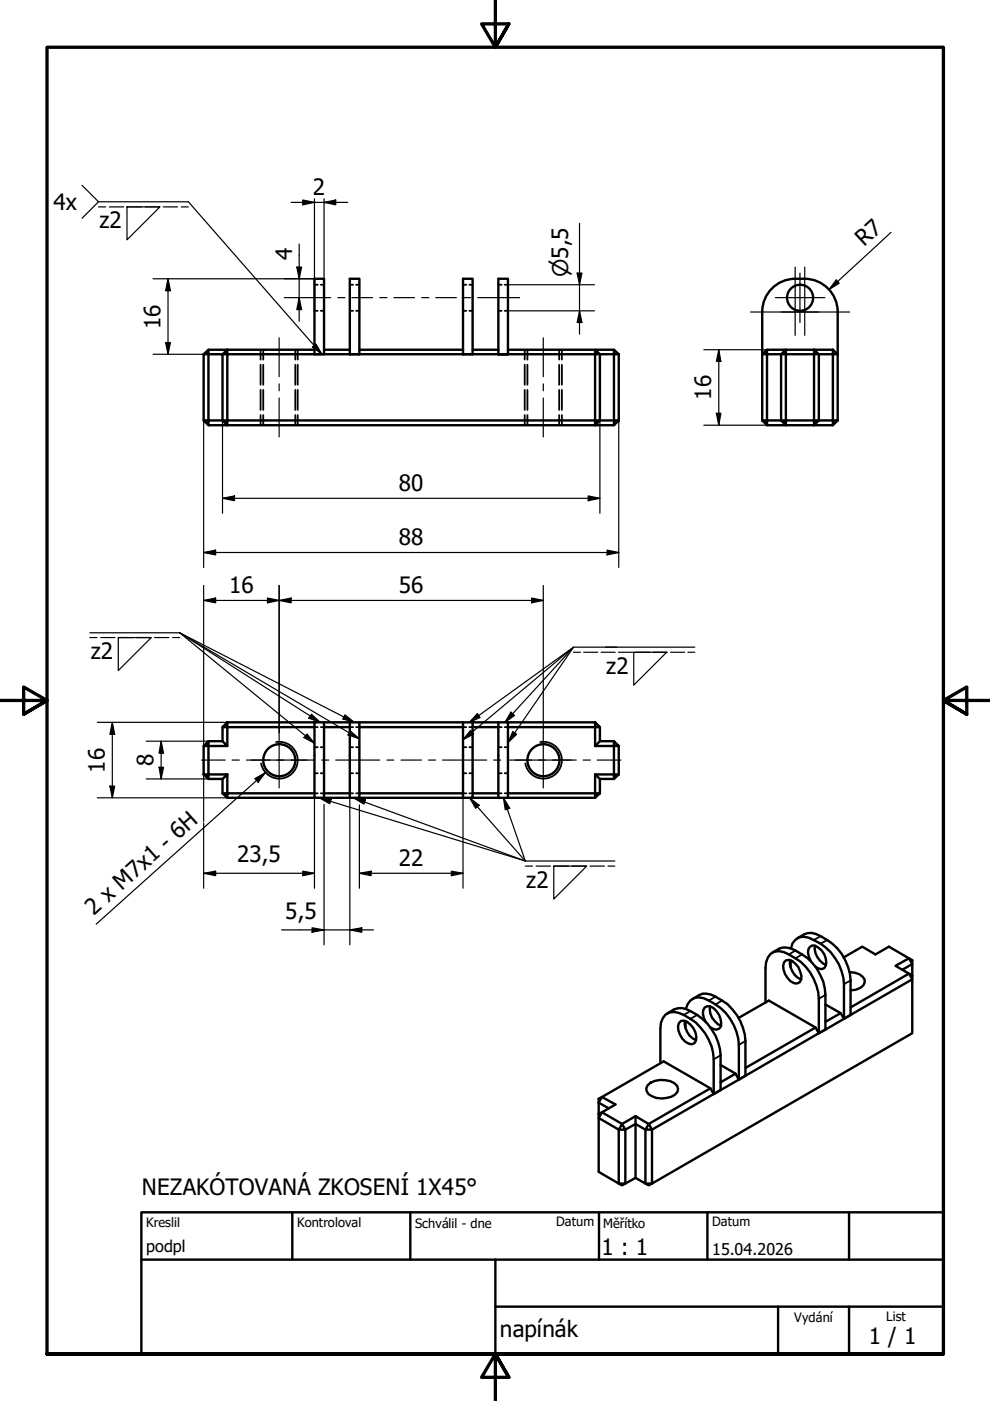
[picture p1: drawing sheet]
<svg xmlns="http://www.w3.org/2000/svg" width="210mm" height="297mm" viewBox="0 0 210 297" stroke-linecap="round" stroke-linejoin="round" font-family="sans-serif">
<g fill="none" stroke="#000" stroke-width=".38">
<path d="M55.2 74.2v2M55.2 77.3v4.3M55.8 74.2v2M55.8 77.3v4.3M62.6 74.2v2M62.6 77.3v4.3M63.1 74.2v2M63.1 77.3v4.3M66.7 60.4h.7M66.7 65.9h.7M68 60.4h.7M68 65.9h.7"/>
<path d="M74.2 60.4h.7M74.2 65.9h.7M75.5 60.4h.7M75.5 65.9h.7M98.2 60.4h.7M98.2 65.9h.7M99.5 60.4h.7M99.5 65.9h.7M105.7 60.4h.7M105.7 65.9h.7M107 60.4h.7M107 65.9h.7"/>
<path d="M111.3 74.2v2M111.3 77.3v4.3M111.8 74.2v2M111.8 77.3v4.3M118.6 74.2v2M118.6 77.3v4.3M119.1 74.2v2M119.1 77.3v4.3M55.2 82.7v4.2M55.2 88v2.2M55.8 82.7v4.2M55.8 88v2.2"/>
<path d="M62.6 82.7v4.2M62.6 88v2.2M63.1 82.7v4.2M63.1 88v2.2M111.3 82.7v4.2M111.3 88v2.2M111.8 82.7v4.2M111.8 88v2.2M118.6 82.7v4.2M118.6 88v2.2M119.1 82.7v4.2M119.1 88v2.2"/>
<path d="M66.7 158.4h.7M66.7 154.2h.7M68 158.4h.7M68 154.2h.7M74.2 158.4h.7M74.2 154.2h.7M75.5 158.4h.7M75.5 154.2h.7M98.2 158.4h.7M98.2 154.2h.7M99.5 158.4h.7M99.5 154.2h.7"/>
<path d="M105.7 158.4h.7M105.7 154.2h.7M107 158.4h.7M107 154.2h.7M66.7 163.9h.7M66.7 168.2h.7M68 163.9h.7M68 168.2h.7M74.2 163.9h.7M74.2 168.2h.7M75.5 163.9h.7M75.5 168.2h.7"/>
<path d="M98.2 163.9h.7M98.2 168.2h.7M99.5 163.9h.7M99.5 168.2h.7M105.7 163.9h.7M105.7 168.2h.7M107 163.9h.7M107 168.2h.7"/>
</g>
<g fill="none" stroke="#000" stroke-width=".51">
<path d="M66.7 59.1h2v16h-2zM74.2 59.1h2v16h-2zM98.2 59.1h2v16h-2zM170.6 59.1a7 7 0 0 1 7 7M170.6 59.1a9 9 0 0 0-5.8 1.1 7 7 0 0 0-3.2 5.9M43.2 75.1h1v-.9l-1 .9v14M44.2 74.2h4v.9h-1l1-.9h18.5M44.2 75.1h3v14h-4l1 1.1zM48.2 75.1h57.5v-16h2v16h-2h20.5v14h-78zM68.7 74.2h5.5M76.2 74.2h22M100.2 74.2h5.5"/>
<path d="M107.7 74.2h22.5M126.2 74.2l1 .9h-1zM127.2 75.1h3v14h-3zM130.2 74.2l1 .9h-1zM131.2 75.1v14M161.6 75.1l1-.9v.9zM161.6 66.2v22.9M162.6 75.1h3v14h-3zM162.6 74.2h14M165.6 75.1l1-.9v.9zM166.6 75.1h6v14h-7l1 1.1zM172.6 74.2l1 .9h-1z"/>
<path d="M173.6 75.1h3v14h-3zM176.6 74.2l1 .9h-1zM177.6 66.2v22.9M44.2 90.2h86M47.2 89.1h1v1.1zM126.2 89.1h1l-1 1.1zM130.2 89.1h1l-1 1.1zM161.6 89.1h1v1.1zM162.6 90.2h14M172.6 89.1h1l-1 1.1zM176.6 89.1h1l-1 1.1zM43.2 158.2v6"/>
<path d="M44.2 157.1v1.1h-1l1-1.1h3M47.2 157.1l1 1.1h-4v6h4M47.2 154.2v2.9M48.2 153.1v1.1h-1zM48.2 153.1h18.5M66.7 153.1h2v16h-2zM66.7 154.2h-18.5v4M68.7 153.1h5.5M68.7 154.2h5.5M74.2 153.1v16M74.2 153.1h2v16h-2M76.2 153.1h22"/>
<path d="M76.2 154.2h22M100.2 153.1h-2v16M100.2 153.1v16h-2M100.2 153.1h5.5M100.2 154.2h5.5M105.7 153.1v16M105.7 153.1h2v16h-2M107.7 153.1h18.5M107.7 154.2h18.5v4M126.2 153.1l1 1.1h-1zM126.2 158.2h4v6h-4l1 .9M127.2 154.2v2.9"/>
<path d="M130.2 157.1h-3l-1 1.1M131.2 158.2h-1v-1.1l1 1.1v6M43.2 164.2h1v.9zM47.2 165.1v3.1M48.2 164.2v4.9l-1-.9h19.5M48.2 164.2l-1 .9h-3M48.2 169.1h18.5M68.7 169.1h5.5M68.7 168.2h5.5M76.2 169.1h22M76.2 168.2h22M100.2 169.1h5.5"/>
<path d="M100.2 168.2h5.5M107.7 169.1h18.5M126.2 168.2h1l-1 .9zM126.2 164.2v4h-18.5M127.2 165.1v3.1M127.2 165.1h3M130.2 164.2h1l-1 .9zM169 198.9a3.9 3.9 0 0 1 5-.4 10.8 10.8 0 0 1 6.3 9.4v7.3M141.5 214.9a4 4 0 0 1 4.9-.5 11.3 11.3 0 0 1 6.4 9.4v7.3l-1.5 .9M144 216.9l.4-.4a2.54 2.54 0 0 1 2.6 1.5 2.78 2.78 0 0 1 .3 3.2 2.01 2.01 0 0 1-2.6-1 3.4 3.4 0 0 1-.7-3.3zM145.2 216.5a4 4 0 0 0 2.4 4M145.4 216.5v1.5"/>
<path d="M145.4 213.9a2.8 2.8 0 0 1 3.8-2.3 11.1 11.1 0 0 1 7.5 9.9v7.4M146.8 211.8l1.4-.8a3.5 3.5 0 0 1 3.5 .3 11 11 0 0 1 6.4 9.4v7.4M149.7 216.7a2.68 2.68 0 0 1-.3-3.1 1.7 1.7 0 0 1 2.5 .8 4 4 0 0 1 .9 3.3 1.41 1.41 0 0 1-2.2 .1M150.5 213.3a3.9 3.9 0 0 0 2.4 4.2M156.6 215.8l6.4-3.7 9.9 5.8 .7 1.2 1.4-.8M162.3 212.6v-7.4a3.1 3.1 0 0 1 2.8-3.5 10.5 10.5 0 0 1 5.7 3.3 11.3 11.3 0 0 1 2.8 6.8v7.3M163.8 202a3.8 3.8 0 0 1 4.9-.5 10.8 10.8 0 0 1 6.3 9.4v7.4M166.2 204l.4-.4a2.39 2.39 0 0 1 2.7 1.5l.6 1.8v.8l-.4 .6a1.86 1.86 0 0 1-2.6-1 3.4 3.4 0 0 1-.7-3.3zM167.5 203.6a4 4 0 0 0 2.4 4M167.6 203.6v1.5M167.7 201.1a2.73 2.73 0 0 1 3.7-2.3 11.1 11.1 0 0 1 7.5 9.8v7.4M172 203.8a2.58 2.58 0 0 1-.3-3l.5-.3a3.5 3.5 0 0 1 2.9 4.3l-.3 .5-.6 .2-.7-.2-.7-.4"/>
<path d="M172.8 200.5a4 4 0 0 0 2.3 4.1M172.9 217.9l-14.8 8.5M173.6 219.1l-15.5 9M175 213l3.2 1.8 .7 1.2 1.4-.8M175 218.3l-1.4 .8M178.2 214.8l-3.2 1.8M178.9 203l3.9-2.3 2.8 1.7 2.9-1.7 4.2 2.5-2.8 1.6 2.8 1.6-12.4 7.2M178.9 216l-3.9 2.3M180.1 206.1a3.3 3.3 0 0 1 3.2 1.6 1.98 1.98 0 0 1-1.9 2.2l-1.1 .1M180.3 215.2l13.1-7.6v11.5l-55.2 31.8v-11.4l18.5-10.6M180.3 215.2l-1.4 .8M191.3 205.6l2.1-1.2v2.5"/>
<path d="M192.7 206.4l.7 .5v.7zM192.7 203.2l.7 .4v.8zM126.9 236.2l.7-.4-.7 1.2zM126.9 233l.7-.4-.7 1.2zM126.9 237l4.3 2.5v11.4l-4.3-2.4zM129.1 235l-2.2-1.2v2.4M131.9 238.3l.7 1.2h-1.4zM134.7 236.7v1.6l-2.1 1.2v11.4l-.7 .4-.7-.4h1.4l2.1-1.2M134.7 238.3l2.1 1.2v11.4l-2.1-1.2zM137.4 230a4.7 4.7 0 0 1 6.2 .2 1.59 1.59 0 0 1-1.2 2.3 5.1 5.1 0 0 1-4.9-.5l-.4-.7-.1-.6zM140 225.4v-7.4a3.1 3.1 0 0 1 2.8-3.4 10.8 10.8 0 0 1 8.5 10v7.4M150.6 230.7l-13.1 7.6-.7 1.2h1.4l-.7-1.2-2.8-1.6"/>
<path d="M151.3 232l-.7-1.3-9.9-5.7-13.1 7.6 2.9 1.6-2.9 1.6 4.3 2.5 2.8-1.6M152.8 225.8l3.2 1.8 .7 1.3 1.4-.8M156 227.6l-3.2 1.9M158.1 228.1l-1.4 .8M136.8 250.9h1.4l-.7 .4z"/>
<circle cx="169.6" cy="63.1" r="2.76"/>
<circle cx="59.2" cy="161.2" r="3.4"/>
<circle cx="115.2" cy="161.2" r="3.4"/>
</g>
<g fill="none" stroke="#000" stroke-width=".38">
<path d="M58.5 157.3a3.9 3.9 0 0 1 4.6 3.2 3.9 3.9 0 0 1-3.2 4.5 3.9 3.9 0 0 1-4.5-3.1M114.5 157.3a3.9 3.9 0 0 1 4.6 3.2 3.9 3.9 0 0 1-3.2 4.5 3.9 3.9 0 0 1-4.5-3.1M174 198.5l-1.5 .8M175.4 199.3l-1.4 .8M146.4 214.4l-1.4 .8M147.8 215.2l-1.4 .8M151.7 211.3l-1.4 .8M153.1 212.1l-1.4 .9M168.7 201.5l-1.4 .9M170.1 202.4l-1.4 .8M175 210.9l-1.4 .9M180.3 207.9l-1.4 .7"/>
<path d="M152.8 223.8l-1.5 .8M158.1 220.7l-1.4 .8"/>
</g>
<path d="M105 0v10l-2.9-4.9h5.8l-2.9 4.9 2.9-4.9M0 148.5h10l-5-2.8v5.7l5-2.9-5 2.9M210 148.5h-10l5-2.8v5.7l-5-2.9 5 2.9M10 287.1v-277.1h190v277.1h-190h190M107.9 292l-2.9-4.9 2.9 4.9h-5.8l2.9-4.9v9.9" fill="none" stroke="#000" stroke-width=".7"/>
<!-- layer: Nadpis (ISO) -->
<path d="M30 257h170v30.1h-170zM62 257v10.1M87 257v10.1M127 257v10.1M150 257v10.1M180 257v10.1M30 267.1h170M105 277h95M105 267.1v20M165 277v10.1M180 277v10.1" fill="none" stroke="#000" stroke-width=".51"/>
<g fill="none" stroke="#000" stroke-width=".25">
<path d="M17.4 39.3l3.5 3.5-3.5 3.5M20.9 42.8h19l28.4 32.3M20.9 43.9h1.5M23.2 43.9h3M26.9 43.9h7l-7 6.9zM27 43.9h3M30.8 43.9h3M34.6 43.9h3.1M38.4 43.9h1.5M66.2 73.6l.8-.7 1.3 2.2zM19 135.2h1.6M19 134.2h19.1"/>
<path d="M21.3 135.2h3.1M25.1 135.2h7l-7 7zM25.1 135.2h3.1M29 135.2h3M32.8 135.2h3M36.6 135.2h1.5M38.1 134.2l28.6 23.4M38.1 134.2l29.8 18.9M38.1 134.2l37 18.9M38.1 134.2l38.1 22.4M121.6 137.2l-23.4 19.6M121.6 137.2l-22.1 15.9"/>
<path d="M121.6 137.2l-14.5 15.9M121.6 138.3h1.5M123.8 138.3h2.9M127.4 138.3h3M128.3 137.2h19M130.8 137.2h-9.2l-13.9 20.3M131.1 138.3h3M134.4 138.3h7l-7 7zM134.8 138.3h3M138.5 138.3h3M142.2 138.3h3M145.9 138.3h1.4"/>
<path d="M65.1 155.6l1.6 2-2.2-1.2zM66 151.4l1.9 1.7-2.4-.8zM73.2 151.6l1.9 1.5-2.4-.7zM74.3 155l1.9 1.6-2.4-.8zM99.8 154.9l.7 .7-2.3 1.2zM101.2 151.3l.6 .8-2.3 1zM108.3 151l.8 .7-2 1.4zM108.7 155.1l.8 .6-1.8 1.8zM67.7 169.1l2.5 .3-.3 1zM67.7 169.1l43.7 13.4M74.9 169.1l2.6 .5-.3 .9zM74.9 169.1l36.5 13.4"/>
<path d="M99.6 169.1l2 1.6-.8 .7zM99.6 169.1l11.8 13.4M106.7 169.1l1.4 2.3-1 .3zM106.7 169.1l4.7 13.4M111.4 183.6h1.5M111.4 182.5h19M113.7 183.6h3M117.4 183.6h7l-7 7zM117.5 183.6h3M121.3 183.6h3M125.1 183.6h3M128.9 183.6h1.5"/>
</g>
<g fill="#000">
<path d="M66.2 73.6l.8-.7 1.3 2.2zM65.1 155.6l1.6 2-2.2-1.2zM66 151.4l1.9 1.7-2.4-.8zM73.2 151.6l1.9 1.5-2.4-.7zM74.3 155l1.9 1.6-2.4-.8zM99.8 154.9l.7 .7-2.3 1.2zM101.2 151.3l.6 .8-2.3 1zM108.3 151l.8 .7-2 1.4zM108.7 155.1l.8 .6-1.8 1.8zM67.7 169.1l2.5 .3-.3 1zM74.9 169.1l2.6 .5-.3 .9zM99.6 169.1l2 1.6-.8 .7z"/>
<path d="M106.7 169.1l1.4 2.3-1 .3z"/>
</g>
<g fill="none" stroke="#000" stroke-width=".25">
<path d="M32.4 59.1h34.3M35.6 59.1l.5 2.5h-1zM35.6 59.1v16M61.7 42.9h12M62.9 56.6h1l-.5 2.5zM63.4 51.7v16.4M64.2 42.4l2.5 .5-2.5 .5zM66.7 42.1v20.9M68.7 42.9l2.5-.5v1zM68.7 42.1v20.9M122.4 57.9h1l-.5 2.5zM122.9 47.4v23.5"/>
<path d="M177.3 59.4l.6 .7-2.1 1.3zM188.9 49.3l-13.1 12.1M32.4 75.1h26.7M35.1 72.6h1l-.5 2.5zM59.3 75.1h7.4M60.3 63.1h5.4M63.4 63.1l.5 2.5h-1zM66.7 63.2v3M68.7 63.2v3M107.7 65.9h18.3M107.7 60.4h18.3M122.9 65.9l.5 2.5h-1z"/>
<path d="M149.2 74.2h17.4M152.4 74.2l.4 2.4h-.9zM152.4 74.2v16M43.2 89.1v31.2M47.2 89.1v19.7M127.2 89.1v19.7M131.2 89.1v31.2M149.2 90.2h17.4M151.9 87.6h.9l-.4 2.6zM43.2 117.1l2.5-.5v1.1zM43.2 117.1h88M47.2 105.6l2.5-.5v1.1z"/>
<path d="M47.2 105.6h80M124.7 105.1l2.5 .5-2.5 .6zM128.7 116.6l2.5 .5-2.5 .6zM43.2 127.3l2.5-.5v1zM43.2 124.1v34.1M43.2 127.3h72M56.7 126.8l2.5 .5-2.5 .5zM59.2 127.3l2.5-.5v1zM59.2 124.1v31.2M112.7 126.8l2.5 .5-2.5 .5zM115.2 124.1v31.2M20.6 153.1h27.6"/>
<path d="M23.8 153.1l.5 2.6h-1zM23.8 153.1v16M31 157.1h13.2M34.2 157.1l.5 2.6h-1zM34.2 157.1v8M20.6 169.1h27.6M23.3 166.7h1l-.5 2.4zM31 165.1h13.2M33.7 162.7h1l-.5 2.4zM43.2 164.2v10M43.2 174.5v13.8M54 165.1l2.3-1.3-1.6 2z"/>
<path d="M56.3 163.8l-35.9 32.1M66.7 169.1v19.2M68.7 170.5v29.8M74.2 169.1v31.2M76.2 170.7v17.6M98.2 169.1v19.2M43.2 185.2l2.5-.5v1zM43.2 185.2h23.5M59.7 197.2h19.5M64.2 184.7l2.5 .5-2.5 .5zM66.2 196.7l2.5 .5-2.5 .5zM74.2 197.2l2.5-.5v1z"/>
<path d="M76.2 185.2l2.5-.5v1zM76.2 185.2h22M95.7 184.7l2.5 .5-2.5 .5z"/>
</g>
<g fill="#000">
<path d="M62.9 56.6h1l-.5 2.5zM64.2 42.4l2.5 .5-2.5 .5zM68.7 42.9l2.5-.5v1zM122.4 57.9h1l-.5 2.5zM177.3 59.4l.6 .7-2.1 1.3zM35.1 72.6h1l-.5 2.5zM35.6 59.1l.5 2.5h-1zM63.4 63.1l.5 2.5h-1zM122.9 65.9l.5 2.5h-1zM152.4 74.2l.4 2.4h-.9zM151.9 87.6h.9l-.4 2.6zM43.2 117.1l2.5-.5v1.1z"/>
<path d="M47.2 105.6l2.5-.5v1.1zM124.7 105.1l2.5 .5-2.5 .6zM128.7 116.6l2.5 .5-2.5 .6zM43.2 127.3l2.5-.5v1zM56.7 126.8l2.5 .5-2.5 .5zM59.2 127.3l2.5-.5v1zM112.7 126.8l2.5 .5-2.5 .5zM23.8 153.1l.5 2.6h-1zM34.2 157.1l.5 2.6h-1zM23.3 166.7h1l-.5 2.4zM33.7 162.7h1l-.5 2.4zM54 165.1l2.3-1.3-1.6 2z"/>
<path d="M43.2 185.2l2.5-.5v1zM64.2 184.7l2.5 .5-2.5 .5zM66.2 196.7l2.5 .5-2.5 .5zM74.2 197.2l2.5-.5v1zM76.2 185.2l2.5-.5v1zM95.7 184.7l2.5 .5-2.5 .5z"/>
</g>
<!-- layer: Osa (ISO) -->
<g fill="none" stroke="#000" stroke-width=".25">
<path d="M59.2 71.6v8.3M65.7 63.1h4.4M71.6 63.1h1.6M74.6 63.1h4.4M80.5 63.1h1.5M83.5 63.1h4.4M89.4 63.1h1.5M92.4 63.1h4.4M98.3 63.1h1.5M101.3 63.1h8.9M115.2 71.6v8.3M59.2 81.4v1.5"/>
<path d="M59.2 84.4v8.2M115.2 81.4v1.5M115.2 84.4v8.2M42.7 161.1h5.1M49.2 161.1h1.5M52.3 161.1h4.9M58.7 161.1h1.5M61.7 161.1h5M68.2 161.1h1.5M71.2 161.1h9.3M82 161.1h1.5M85 161.1h4.3"/>
<path d="M90.9 161.1h1.4M93.9 161.1h9.3M104.6 161.1h1.6M107.7 161.1h4.9M114.2 161.1h1.4M117.2 161.1h5M123.6 161.1h1.6M126.6 161.1h5"/>
</g>
<path d="M168.6 56.6v14.5M169.6 57.9v10.5M170.6 56.6v14.5M159.1 66.2h14.5M164.4 63.1h10.5M165.6 66.2h14.5M59.2 155.3v11.8M115.2 155.3v11.8M53.3 161.1h11.8M109.3 161.1h11.8" fill="none" stroke="#000" stroke-width=".25"/>
<g font-size="4.8">
<text x="66.4" y="41.4">2</text>
<text x="11.4" y="44.6">4x</text>
<text x="21.1" y="48.4">z2</text>
<text x="183.2" y="52.4" transform="rotate(-43 183.2 52.4)">R7</text>
<text x="61.9" y="55.1" transform="rotate(-90 61.9 55.1)">4</text>
<text x="34" y="69.8" transform="rotate(-90 34 69.8)">16</text>
<text x="150.7" y="84.8" transform="rotate(-90 150.7 84.8)">16</text>
<text x="84.6" y="104.1">80</text>
<text x="84.6" y="115.6">88</text>
<text x="48.6" y="125.7">16</text>
<text x="84.6" y="125.7">56</text>
<text x="19.2" y="139.8">z2</text>
<text x="128.5" y="142.9">z2</text>
<text x="22.2" y="163.8" transform="rotate(-90 22.2 163.8)">16</text>
<text x="32.6" y="162.5" transform="rotate(-90 32.6 162.5)">8</text>
<text x="50.3" y="182.8">23,5</text>
<text x="84.6" y="183.6">22</text>
<text x="111.6" y="188.3">z2</text>
<text x="19.9" y="194.2" transform="rotate(-42 19.9 194.2)">2 x M7x1 - 6H</text>
<text x="60.5" y="194.8">5,5</text>
<text x="30.1" y="253.3">NEZAKÓTOVANÁ ZKOSENÍ 1X45°</text>
<text x="127.5" y="266.1">1 : 1</text>
<text x="106" y="283.5">napínák</text>
<text x="184.2" y="285">1 / 1</text>
</g>
<text font-size="4.6" x="120.5" y="58.8" transform="rotate(-90 120.5 58.8)">⌀5,5</text>
<g font-size="3.4">
<text x="31" y="265.4">podpl</text>
<text x="151" y="266">15.04.2026</text>
</g>
<g font-size="2.7">
<text x="31" y="260.1">Kreslil</text>
<text x="63" y="260.1">Kontroloval</text>
<text x="88" y="260.3">Schválil - dne</text>
<text x="117.9" y="260">Datum</text>
<text x="127.9" y="260.3">Měřítko</text>
<text x="151" y="260">Datum</text>
<text x="168.4" y="280.3">Vydání</text>
<text x="187.9" y="280">List</text>
</g>
</svg>
